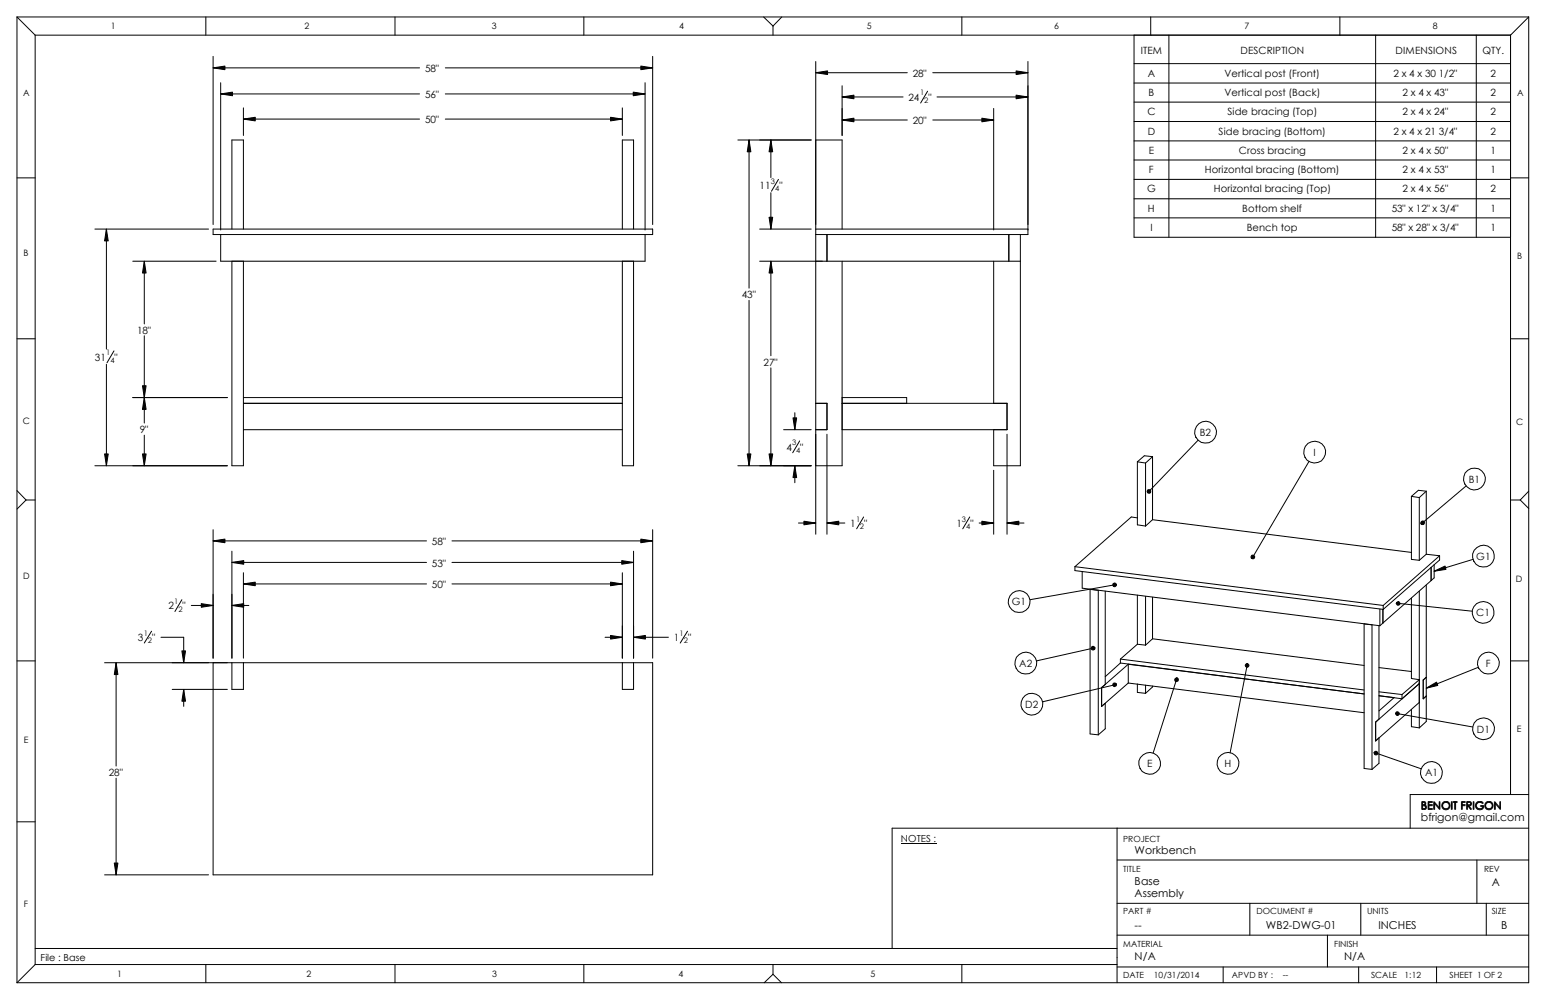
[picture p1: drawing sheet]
<svg xmlns="http://www.w3.org/2000/svg" width="432mm" height="279mm" viewBox="0 0 432 279" stroke-linecap="round" stroke-linejoin="round" font-family="sans-serif">
<g fill="none" stroke="#000" stroke-width=".28">
<path d="M4.7 4.7v269.9M4.7 4.7h422.3M4.7 4.7l5.1 5.1M9.8 9.8v259.7M9.8 9.8h412.1M57.5 4.7v5.1M59.5 19l3.3-.5v1zM59.5 15.7v47M59.5 19h57.7M110.3 4.7v5.1M124.4 19h57.9M163.1 4.7v5.1"/>
<path d="M179 18.5l3.3 .5-3.3 .5zM182.3 15.7v47M213.3 4.7l2.6 2.6M215.9 7.3v2.5M218.4 4.7l-2.5 2.6M227.8 17.2v132.1M268.6 4.7v5.1M283.8 19.8l3.3 .5-3.3 .5zM287.1 17.2v48.3h-59.3M316.7 9.8v56.5h105.2M316.7 17.8h105.2M321.4 4.7v5.1"/>
<path d="M326.5 9.8v56.5M374.2 4.7v5.1M384.2 9.8v56.5M412.3 9.8v56.5M421.9 9.8v212.2M427 4.7v269.9h-422.3M427 4.7l-5.1 5.1M61.6 26.2l3.3-.5v1.1zM61.6 23.1v41.2M61.6 26.2h55.6M68 33.3l3.3-.5v1zM68 30.1v7.7"/>
<path d="M68 33.3h49.2M124.4 26.2h55.8M124.4 33.3h49.4M170.5 32.8l3.3 .5-3.3 .5zM173.8 30.1v7.7M176.9 25.7l3.3 .5-3.3 .6zM180.2 23.1v41.2M206.1 39.1h20.5M209.2 39.1l.5 3.3h-1zM209.2 39.1v41.4M215.3 39.1l.5 3.3h-1zM215.3 39.1v10.5"/>
<path d="M227.8 20.3l3.3-.5v1zM227.8 39.1h7.4v24.9M227.8 20.3h25.6M235.2 27.1l3.3-.5v1zM235.2 33.5l3.3-.5v1zM235.2 24v13.8M235.2 27.1h17M235.2 33.5h18.2M259.1 25.5l-2 3.3M260.5 20.3h26.6M260.5 33.5h17M261.7 27.1h25.4"/>
<path d="M274.2 33l3.3 .5-3.3 .5zM277.5 30.3v34M283.8 26.6l3.3 .5-3.3 .5zM316.7 23.2h105.2M316.7 28.5h105.2M316.7 34h105.2M316.7 39.4h105.2M4.7 49.7h5.1M215.3 53.8v10.2M217.4 50.1l-1.9 3.3M316.7 44.7h105.2M316.7 50.1h105.2"/>
<path d="M316.7 55.5h105.2M421.9 49.7h5.1M26.5 64h31.8M29.7 64l.5 3.3h-1zM29.7 64v33.5M37.1 73h23.3M40.3 73l.5 3.3h-1zM40.3 73v17.5M59.5 64h122.8v1.5h-122.8zM61.6 65.5v7.5h118.6v-7.5M64.8 64v-24.9h3.2v24.9M64.8 73v57.1h3.2v-57.1"/>
<path d="M173.8 64v-24.9h3.2v24.9M173.8 73v57.1h3.2v-57.1M212.2 64h14.4M212.2 73h72.8M214.8 60.7h1l-.5 3.3zM215.3 73l.5 3.3h-1zM215.3 73v26.4M227.8 64h59.3M231 65.5v7.5M235.2 73v57.1h-7.4M277.5 73v39.7M281.8 65.5v7.5"/>
<path d="M285 65.5v64.6h-7.5v-10M316.7 60.9h105.2M4.7 94.7h5.1M31.8 98l-1.9 3.3M40.3 93.8v24.4M209.2 83.9v46.2M421.9 94.7h5.1M29.7 101.8v28.3M37.1 111.1h26.4M39.8 107.8h1l-.5 3.3zM40.3 111.1l.5 3.3h-1zM68 112.7h105.8"/>
<path d="M68 111.1h105.8M215.3 102.8v27.3M221.5 116.8h1l-.5 3.3zM222 115.3v4.8M227.8 112.7h3.2v7.4h-3.2M235.2 111.1h18v1.6M235.2 112.7h46.1v7.4h-46.1M4.7 137.1l2.6 2.6M7.3 139.7h2.5M7.3 139.7l-2.6 2.5M26.5 130.1h37M29.2 126.8h1l-.5 3.3z"/>
<path d="M39.8 126.8h1l-.5 3.3zM40.3 121.6v8.5M68 120.1h105.8M206.1 130.1h20.5M208.7 126.8h1l-.5 3.3zM214.8 126.8h1l-.5 3.3zM218.9 120.1h7.7M222 130.1l.5 3.3h-1zM222 130.1v4.8M223.4 123.2l-2 3.3M231 121.3v28M277.5 131.4v17.9"/>
<path d="M281.3 121.3v28M317.7 129v17.6l2.3 .4M317.7 129l2.3 .4M320 129.4v17.6M320.5 136.9h.8v.8l-.3 .1-.5-.1 .4-.4-.4 .4-.1-.4zM321.9 127.6l-2.3-.3-1.9 1.7M321.9 127.6l-1.9 1.8M321.9 127.6v17.6M334.6 123l-13.7 14.3M365.6 128.9l-15.7 26.7M394.2 138.7v17.6l2.2 .2M394.2 138.7l2.2 .3"/>
<path d="M396.4 139v17.5M398.4 137.2v17.7M398.4 137.2l-2.2-.2-2 1.7M398.4 137.2l-2 1.8M409.4 135.8l-12.1 10.2M421.9 139.7h2.7M424.6 139.7l2.4 2.4M427 137.2l-2.4 2.5M59.5 151.1l3.3-.5v1zM59.5 148v35.9M59.5 151.1h59.6M64.8 157.1l3.3-.5v1z"/>
<path d="M64.8 154v29.9M64.8 157.1h54.3M126.2 157.1h50.8M126.2 151.1h56.1M173.7 156.6l3.3 .5-3.3 .5zM177 154v29.9M179 150.6l3.3 .5-3.3 .5zM182.3 148v35.9M223 146.1h4.8M224.5 145.6l3.3 .5-3.3 .5zM231 146.1l3.3-.5v1zM231 146.1h5"/>
<path d="M241.2 144.4l-1.9 3.3M270.8 144.4l-1.9 3.3M273.5 146.1h4M274.2 145.6l3.3 .5-3.3 .5zM281.3 146.1l3.3-.5v1zM281.3 146.1h4.7M300.2 158.3l86.1 10.9M300.2 158.3v1.1l86.1 10.9M302.3 159.7v4.6l83.1 10.5M317.7 144.7l-1.7-.3-15.8 13.9M321.9 145.2l-1.9 1.8M321.9 145.2l72.3 9.1"/>
<path d="M349.6 155.2a.52 .52 0 0 1 .8 .3 .52 .52 0 0 1-.7 .5l.2-.4-.2 .4h-.2zM397 145.7a.52 .52 0 0 1 .8 .1 .52 .52 0 0 1-.3 .8l-.6-.2 .4-.4-.4 .4zM398.4 154.9l3.7 .4M398.4 154.9l-2 1.6M399.7 158.5v3.7M400.6 159.6l3-1.4 .3 .9zM400.6 157.7v3.8l-.9 .7M402.1 155.3l-15.8 13.9M402.1 155.3v1.2l-15.8 13.8M411.4 156.3l-10.8 3.3M42.3 176.4l-2 3.3M45 178.1h6.3v7.1"/>
<path d="M50.8 167.6l-1.9 3.3M53.4 169.2h6.1M56.2 168.7l3.3 .5-3.3 .5zM64.8 169.2l3.3-.5v1zM64.8 169.2h4.7M68 163.2l3.3-.6v1.1zM68 160v23.9M68 163.2h51.1M126.2 163.2h47.6M169 178.1h4.8M170.5 162.6l3.3 .6-3.3 .5zM170.5 177.5l3.3 .6-3.3 .5z"/>
<path d="M173.8 160v23.9M177 178.1l3.3-.6v1.1zM177 178.1h9.7M192 176.4l-2 3.3M304.5 164.7l2.2 .2v40.4l-2.2-.2zM308.7 165.2v26.1l-1 .8M310.9 163.1l.5-.2 .4 .4-.5 .1 .5-.1a.53 .53 0 0 1-.6 .6 .53 .53 0 0 1-.3-.8zM311.3 163.4l-23.6 4.2M317.7 166.3v13.7M320 166.6v13.7M321.9 178.5l-1.9 1.8M321.9 178.5l59.1 7.4"/>
<path d="M321.9 166.9v11.6M381 174.3l2.2 .3v40.4l-2.2-.3zM385.1 174.8v26.1l-.9 .9M385.4 170.2v4.6M386.2 174.1l-.8 .7M386.2 170.3v3.8M386.3 169.2v1.1M390.1 168.4l.5-.3 .3 .2 .1 .5-.7 .3-.3-.5h.5h-.5zM390.5 168.6l20.7 2.2M394.2 167.1v22.5l2.2 .3-4.8 4.2M396.4 165.2v38.2M398.4 163.5v38.1l-2 1.8"/>
<path d="M399.7 162.2l-13.5 11.9M4.7 184.7h5.1M29.2 185.2h153.1v59.2h-122.8v-59.2M32.4 185.2l.5 3.3h-1zM32.4 185.2v28.8M48.1 192.6h15.4M50.8 181.9h1l-.5 3.3zM51.3 192.6l.5 3.3h-1zM51.3 192.6v4.8M64.8 185.2v7.4h3.2v-7.4M173.8 185.2v7.4h3.2v-7.4M305 180.7l.4-.1 .4 .4-.5 .1 .5-.1a.53 .53 0 0 1-.7 .6 .53 .53 0 0 1-.1-.9z"/>
<path d="M305.3 181.1l-15.8 3.6M307.7 192.1v5.3M307.7 197.4l1-.9v7.1l-2 1.7M310.9 191l.5-.2 .4 .4-.5 .1 .5-.1a.53 .53 0 0 1-.6 .7 .53 .53 0 0 1-.3-.9zM311.3 191.3l-20.1 4.8M312.9 184.1v1.2M312.9 184.1l68.1 8.7M312.9 185.3l68.1 8.6-65.9-8.3M312.9 185.3l-4.2 3.8M315.1 190.8l65.9 8.3M315.1 185.6v5.2M315.1 185.6l-7.4 6.5"/>
<path d="M315.1 190.8l-7.4 6.6M317.7 180l-4.8 4.1M317.7 180l2.3 .3M317.7 191.1v2.4l2.3 .2M320 191.4v2.3M321.9 191.7v.2l-1.9 1.8M328.3 189.6l.5-.2-.2 .5 .2-.5 .3 .3v.4a.51 .51 0 0 1-.8 .3 .51 .51 0 0 1 0-.8zM328.6 189.9l-6.5 20.5M347.9 185.7l.5-.3-.1 .5 .1-.5a.5 .5 0 0 1 .4 .6 .5 .5 0 0 1-.7 .4 .5 .5 0 0 1-.2-.7zM348.3 185.9l-4.7 24.4M385.1 193.3l6.5 .8M385.1 186.5l9.1 1.1"/>
<path d="M390 199a.51 .51 0 0 1 .8 .1 .51 .51 0 0 1-.4 .8 .51 .51 0 0 1-.6-.6l.5 .1-.5-.1zM390.3 199.4l21 3.7M391.6 194.1v1.1l-6.5-.8 4.3 .5-4.3 3.7M394.2 198.2v4.8l2.2 .4M396.4 191l-12.2 10.8M396.4 196.3l-12.2 10.7M398.4 192.3l2.8-1.7 .4 .9zM398.4 189.2l-.9 .8v5.2l.9-.7M412.9 186.4l-14.5 5.9M421.9 184.7h5.1M32.4 217.4v27M384 210.1a.52 .52 0 0 1 .7 .1 .52 .52 0 0 1-.1 .7l-.6-.1-.2-.6 .5 .2-.5-.2z"/>
<path d="M384.2 201.8v5.2M384.2 207l.9-.8v7.1l-1.9 1.7M384.3 210.4l12.6 4.4M4.7 229.6h5.1M251.6 235.6h9.9M312 231.4v43.2M427 231.4h-177.8v33.6M427 222h-33.1v9.4M29.2 244.4h29.1M31.9 241.1h1l-.5 3.3zM312 252.4h115M312 240.3h115"/>
<path d="M349.1 252.4v8.9M380.1 252.4v8.9M412.5 240.3v12.1M415.1 252.4v8.9M9.8 269.5h302.2M9.8 269.5l-5.1 5.1M9.8 265h302.2M57.5 269.5v5.1M110.3 269.5v5.1M163.1 269.5v5.1M215.9 269.5v2.7M215.9 272.2l2.4 2.4"/>
<path d="M215.9 272.2l-2.5 2.4M268.6 269.5v5.1M312 261.3h115M312 270.2h115M341.6 270.2v4.4M370.8 261.3v8.9M379.5 270.2v4.4M401.2 270.2v4.4"/>
<circle cx="336.7" cy="120.7" r="3.1"/>
<circle cx="367.2" cy="126.3" r="3"/>
<circle cx="411.8" cy="133.8" r="3"/>
<circle cx="414.3" cy="155.4" r="3.1"/>
<circle cx="284.7" cy="168.1" r="3.1"/>
<circle cx="414.2" cy="171.1" r="3"/>
<circle cx="286.5" cy="185.3" r="3.1"/>
<circle cx="288.2" cy="196.7" r="3"/>
<circle cx="415.7" cy="185.3" r="3.1"/>
<circle cx="321.1" cy="213.3" r="3.1"/>
<circle cx="343" cy="213.3" r="3.1"/>
<circle cx="399.8" cy="215.8" r="3.1"/>
<circle cx="414.3" cy="203.6" r="3"/>
</g>
<g fill="#000">
<path d="M59.5 19l3.3-.5v1zM179 18.5l3.3 .5-3.3 .5zM61.6 26.2l3.3-.5v1.1zM68 33.3l3.3-.5v1zM170.5 32.8l3.3 .5-3.3 .5zM176.9 25.7l3.3 .5-3.3 .6zM209.2 39.1l.5 3.3h-1zM215.3 39.1l.5 3.3h-1zM227.8 20.3l3.3-.5v1zM235.2 27.1l3.3-.5v1zM235.2 33.5l3.3-.5v1zM274.2 33l3.3 .5-3.3 .5z"/>
<path d="M283.8 26.6l3.3 .5-3.3 .5zM283.8 19.8l3.3 .5-3.3 .5zM29.7 64l.5 3.3h-1zM40.3 73l.5 3.3h-1zM214.8 60.7h1l-.5 3.3zM215.3 73l.5 3.3h-1zM40.3 111.1l.5 3.3h-1zM39.8 107.8h1l-.5 3.3zM29.2 126.8h1l-.5 3.3zM39.8 126.8h1l-.5 3.3zM208.7 126.8h1l-.5 3.3zM214.8 126.8h1l-.5 3.3z"/>
<path d="M222 130.1l.5 3.3h-1zM221.5 116.8h1l-.5 3.3zM59.5 151.1l3.3-.5v1zM64.8 157.1l3.3-.5v1zM173.7 156.6l3.3 .5-3.3 .5zM179 150.6l3.3 .5-3.3 .5zM224.5 145.6l3.3 .5-3.3 .5zM231 146.1l3.3-.5v1zM274.2 145.6l3.3 .5-3.3 .5zM281.3 146.1l3.3-.5v1zM400.6 159.6l3-1.4 .3 .9zM56.2 168.7l3.3 .5-3.3 .5z"/>
<path d="M64.8 169.2l3.3-.5v1zM68 163.2l3.3-.6v1.1zM170.5 162.6l3.3 .6-3.3 .5zM170.5 177.5l3.3 .6-3.3 .5zM177 178.1l3.3-.6v1.1zM32.4 185.2l.5 3.3h-1zM50.8 181.9h1l-.5 3.3zM51.3 192.6l.5 3.3h-1zM398.4 192.3l2.8-1.7 .4 .9zM31.9 241.1h1l-.5 3.3z"/>
<path d="M320.5 136.9h.8v.8l-.3 .1-.5-.1 .4-.4-.4 .4-.1-.4z" fill-rule="evenodd"/>
<path d="M349.6 155.2a.52 .52 0 0 1 .8 .3 .52 .52 0 0 1-.7 .5l.2-.4-.2 .4h-.2z" fill-rule="evenodd"/>
<path d="M397 145.7a.52 .52 0 0 1 .8 .1 .52 .52 0 0 1-.3 .8l-.6-.2 .4-.4-.4 .4z" fill-rule="evenodd"/>
<path d="M310.9 163.1l.5-.2 .4 .4-.5 .1 .5-.1a.53 .53 0 0 1-.6 .6 .53 .53 0 0 1-.3-.8z" fill-rule="evenodd"/>
<path d="M390.1 168.4l.5-.3 .3 .2 .1 .5-.7 .3-.3-.5h.5h-.5z" fill-rule="evenodd"/>
<path d="M305 180.7l.4-.1 .4 .4-.5 .1 .5-.1a.53 .53 0 0 1-.7 .6 .53 .53 0 0 1-.1-.9z" fill-rule="evenodd"/>
<path d="M310.9 191l.5-.2 .4 .4-.5 .1 .5-.1a.53 .53 0 0 1-.6 .7 .53 .53 0 0 1-.3-.9z" fill-rule="evenodd"/>
<path d="M328.3 189.6l.5-.2-.2 .5 .2-.5 .3 .3v.4a.51 .51 0 0 1-.8 .3 .51 .51 0 0 1 0-.8z" fill-rule="evenodd"/>
<path d="M347.9 185.7l.5-.3-.1 .5 .1-.5a.5 .5 0 0 1 .4 .6 .5 .5 0 0 1-.7 .4 .5 .5 0 0 1-.2-.7z" fill-rule="evenodd"/>
<path d="M390 199a.51 .51 0 0 1 .8 .1 .51 .51 0 0 1-.4 .8 .51 .51 0 0 1-.6-.6l.5 .1-.5-.1z" fill-rule="evenodd"/>
<path d="M384 210.1a.52 .52 0 0 1 .7 .1 .52 .52 0 0 1-.1 .7l-.6-.1-.2-.6 .5 .2-.5-.2z" fill-rule="evenodd"/>
</g>
<g font-size="3">
<text x="396.9" y="226.1">BENOIT FRIGON</text>
<text x="396.8" y="229.4">bfrigon@gmail.com</text>
<text x="316.9" y="238.6">Workbench</text>
<text x="316.9" y="247.4">Base</text>
<text x="316.9" y="250.7">Assembly</text>
<text x="416.6" y="247.6">A</text>
<text x="316.9" y="259.6">--</text>
<text x="353.6" y="259.6">WB2-DWG-01</text>
<text x="385" y="259.6">INCHES</text>
<text x="419.3" y="259.5">B</text>
<text x="316.9" y="268.2">N/A</text>
<text x="375.4" y="268.2">N/A</text>
</g>
<g font-size="2.8">
<text x="318.6" y="15">ITEM</text>
<text x="346.5" y="15">DESCRIPTION</text>
<text x="389.8" y="15">DIMENSIONS</text>
<text x="414" y="15">QTY.</text>
<text x="118.7" y="20.2">58&quot;</text>
<text x="254.9" y="21.5">28&quot;</text>
<text x="320.5" y="21.4">A</text>
<text x="342" y="21.4">Vertical post (Front)</text>
<text x="389.2" y="21.4">2 x 4 x 30 1/2&quot;</text>
<text x="416.3" y="21.4">2</text>
<text x="118.7" y="27.4">56&quot;</text>
<text x="253.7" y="28.2">24</text>
<text x="259.3" y="28.2">&quot;</text>
<text x="320.8" y="26.8">B</text>
<text x="342" y="26.8">Vertical post (Back)</text>
<text x="391.8" y="26.8">2 x 4 x 43&quot;</text>
<text x="416.3" y="26.8">2</text>
<text x="118.7" y="34.5">50&quot;</text>
<text x="254.9" y="34.7">20&quot;</text>
<text x="320.5" y="32.2">C</text>
<text x="342.8" y="32.2">Side bracing (Top)</text>
<text x="391.8" y="32.2">2 x 4 x 24&quot;</text>
<text x="416.3" y="32.2">2</text>
<text x="320.5" y="37.6">D</text>
<text x="340.4" y="37.6">Side bracing (Bottom)</text>
<text x="389.2" y="37.6">2 x 4 x 21 3/4&quot;</text>
<text x="416.3" y="37.6">2</text>
<text x="320.9" y="42.9">E</text>
<text x="346" y="42.9">Cross bracing</text>
<text x="391.8" y="42.9">2 x 4 x 50&quot;</text>
<text x="416.3" y="42.9">1</text>
<text x="212.2" y="52.8">11</text>
<text x="217.7" y="52.8">&quot;</text>
<text x="320.4" y="53.7">G</text>
<text x="320.9" y="48.3">F</text>
<text x="336.6" y="48.3">Horizontal bracing (Bottom)</text>
<text x="339" y="53.7">Horizontal bracing (Top)</text>
<text x="391.8" y="53.7">2 x 4 x 56&quot;</text>
<text x="391.8" y="48.3">2 x 4 x 53&quot;</text>
<text x="416.3" y="53.7">2</text>
<text x="416.3" y="48.3">1</text>
<text x="320.6" y="59.4">H</text>
<text x="347" y="59.4">Bottom shelf</text>
<text x="388.7" y="59.4">53&quot; x 12&quot; x 3/4&quot;</text>
<text x="416.3" y="59.4">1</text>
<text x="321.3" y="64.5">I</text>
<text x="348.2" y="64.5">Bench top</text>
<text x="388.7" y="64.5">58&quot; x 28&quot; x 3/4&quot;</text>
<text x="416.3" y="64.5">1</text>
<text x="207.2" y="83.4">43&quot;</text>
<text x="38.3" y="93.3">18&quot;</text>
<text x="26.5" y="100.8">31</text>
<text x="32" y="100.8">&quot;</text>
<text x="213.3" y="102.3">27&quot;</text>
<text x="39" y="121.1">9&quot;</text>
<text x="219.6" y="125.9">4</text>
<text x="223.5" y="125.9">&quot;</text>
<text x="335.1" y="121.8">B2</text>
<text x="366.9" y="127.4">I</text>
<text x="410.2" y="135">B1</text>
<text x="237.5" y="147.2">1</text>
<text x="241.4" y="147.2">&quot;</text>
<text x="267.1" y="147.2">1</text>
<text x="271" y="147.2">&quot;</text>
<text x="120.7" y="152.3">58&quot;</text>
<text x="120.7" y="158.3">53&quot;</text>
<text x="412.3" y="156.5">G1</text>
<text x="120.7" y="164.3">50&quot;</text>
<text x="47.1" y="170.3">2</text>
<text x="51" y="170.3">&quot;</text>
<text x="282.6" y="169.2">G1</text>
<text x="412.3" y="172.2">C1</text>
<text x="38.5" y="179.1">3</text>
<text x="42.5" y="179.1">&quot;</text>
<text x="188.2" y="179.1">1</text>
<text x="192.2" y="179.1">&quot;</text>
<text x="284.6" y="186.4">A2</text>
<text x="415" y="186.4">F</text>
<text x="286.3" y="197.9">D2</text>
<text x="412.5" y="204.7">D1</text>
<text x="320.4" y="214.4">E</text>
<text x="342" y="214.4">H</text>
<text x="30.4" y="216.9">28&quot;</text>
<text x="398" y="216.9">A1</text>
</g>
<g font-size="2.7">
<text x="251.6" y="235.3">NOTES :</text>
<text x="11.3" y="268.4">File : Base</text>
</g>
<g font-size="2.5">
<text x="31" y="8.2">1</text>
<text x="85.1" y="8.2">2</text>
<text x="137.3" y="8.2">3</text>
<text x="189.7" y="8.2">4</text>
<text x="242.1" y="8.2">5</text>
<text x="294.4" y="8.2">6</text>
<text x="347.6" y="8.2">7</text>
<text x="400.2" y="8.2">8</text>
<text x="6.4" y="26.9">A</text>
<text x="423.8" y="26.9">A</text>
<text x="6.6" y="71.5">B</text>
<text x="423.8" y="72.5">B</text>
<text x="6.3" y="118.4">C</text>
<text x="423.5" y="118.6">C</text>
<text x="6.4" y="161.8">D</text>
<text x="423.3" y="162.6">D</text>
<text x="6.7" y="207.6">E</text>
<text x="423.7" y="204.6">E</text>
<text x="6.7" y="253.5">F</text>
<text x="32.7" y="273">1</text>
<text x="85.6" y="273">2</text>
<text x="137.5" y="273">3</text>
<text x="189.5" y="273">4</text>
<text x="243.2" y="272.9">5</text>
</g>
<g font-size="2.4">
<text x="313.7" y="235.3">PROJECT</text>
<text x="313.7" y="243.8">TITLE</text>
<text x="414.5" y="243.7">REV</text>
<text x="313.7" y="255.4">PART #</text>
<text x="350.9" y="255.4">DOCUMENT #</text>
<text x="381.8" y="255.4">UNITS</text>
<text x="416.6" y="255.4">SIZE</text>
<text x="313.7" y="264.6">MATERIAL</text>
<text x="372.6" y="264.6">FINISH</text>
<text x="313.7" y="273.2">DATE</text>
<text x="322.2" y="273.2">10/31/2014</text>
<text x="344.1" y="273.2">APVD BY :</text>
<text x="358.3" y="273.2">--</text>
<text x="382.9" y="273.2">SCALE</text>
<text x="392.3" y="273.2">1:12</text>
<text x="404.9" y="273.1">SHEET 1 OF 2</text>
</g>
<g font-size="2.1">
<text x="257" y="26.7">1</text>
<text x="258.1" y="28.8">2</text>
<text x="215.3" y="51.3">3</text>
<text x="216.5" y="53.4">4</text>
<text x="29.6" y="99.2">1</text>
<text x="30.8" y="101.3">4</text>
<text x="221.2" y="124.4">3</text>
<text x="222.3" y="126.5">4</text>
<text x="239.1" y="145.7">1</text>
<text x="240.2" y="147.8">2</text>
<text x="268.6" y="145.7">3</text>
<text x="269.8" y="147.8">4</text>
<text x="48.7" y="168.7">1</text>
<text x="49.9" y="170.9">2</text>
<text x="40.1" y="177.6">1</text>
<text x="41.3" y="179.7">2</text>
<text x="189.8" y="177.6">1</text>
<text x="191" y="179.7">2</text>
</g>
</svg>
